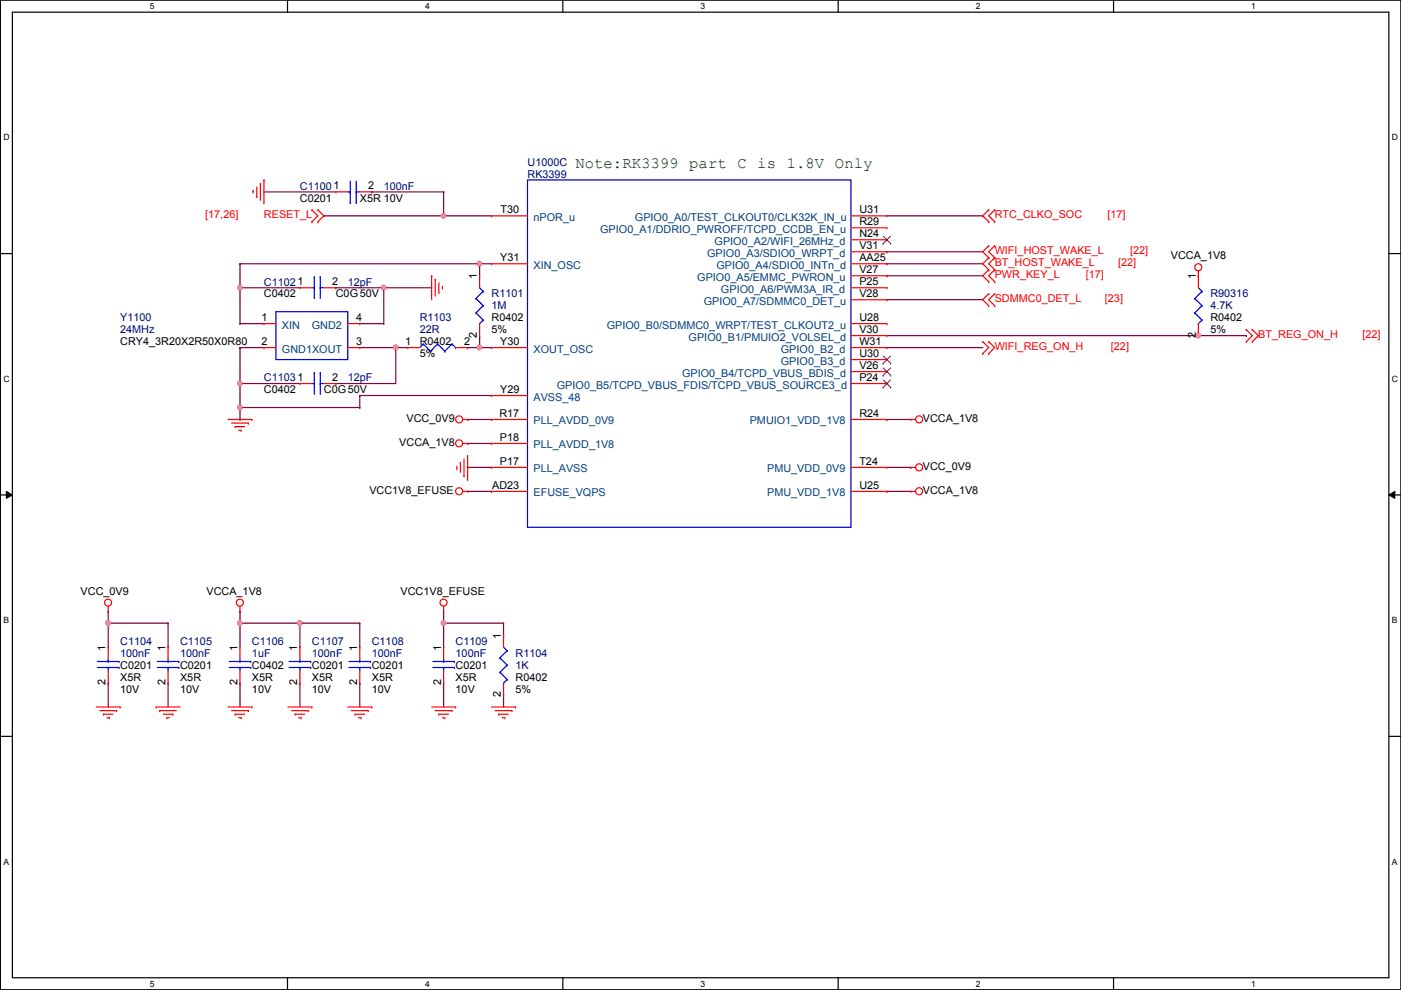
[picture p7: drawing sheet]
<svg xmlns="http://www.w3.org/2000/svg" width="297mm" height="210mm" viewBox="0 0 297 210" stroke-linecap="round" stroke-linejoin="round" font-family="sans-serif">
<path d="M.1 0h296.9v209.8h-296.9zM2.6 2.6h291.9v204.7h-291.9z" fill="none" stroke="#000" stroke-width=".25"/>
<g fill="#fff">
<path d="M31.8 .3h1v2h-1z"/>
<path d="M31.8 207.6h1v1.9h-1z"/>
</g>
<path d="M61 0v2.6M61 207.3v2.5" fill="none" stroke="#000" stroke-width=".25"/>
<g fill="#fff">
<path d="M90.1 .3h1v2h-1z"/>
<path d="M90.1 207.6h1v1.9h-1z"/>
</g>
<path d="M119.3 0v2.6M119.3 207.3v2.5" fill="none" stroke="#000" stroke-width=".25"/>
<g fill="#fff">
<path d="M148.5 .3h1v2h-1z"/>
<path d="M148.5 207.6h1v1.9h-1z"/>
</g>
<path d="M177.7 0v2.6M177.7 207.3v2.5" fill="none" stroke="#000" stroke-width=".25"/>
<g fill="#fff">
<path d="M206.9 .3h1v2h-1z"/>
<path d="M206.9 207.6h1v1.9h-1z"/>
</g>
<path d="M236.1 0v2.6M236.1 207.3v2.5" fill="none" stroke="#000" stroke-width=".25"/>
<g fill="#fff">
<path d="M265.3 .3h.9v2h-.9z"/>
<path d="M265.3 207.6h.9v1.9h-.9z"/>
<path d="M.7 28.2h1.3v1.9h-1.3z"/>
<path d="M295.1 28.2h1.3v1.9h-1.3z"/>
<path d="M.7 79.3h1.3v2h-1.3z"/>
<path d="M295.1 79.3h1.3v2h-1.3z"/>
</g>
<path d="M.1 53.8h2.5M294.5 53.8h2.5" fill="none" stroke="#000" stroke-width=".25"/>
<g fill="#fff">
<path d="M.7 130.5h1.2v2h-1.2z"/>
<path d="M295.1 130.5h1.2v2h-1.2z"/>
</g>
<path d="M.1 104.9h2.5M294.5 104.9h2.5" fill="none" stroke="#000" stroke-width=".25"/>
<path d="M1.4 104.2l1.2 .7-1.2 .8zM294.5 104.9l1.2-.7v1.5z" fill="#000"/>
<path d="M1.4 104.2l1.2 .7-1.2 .8zM294.5 104.9l1.2-.7v1.5z" fill="none" stroke="#000" stroke-width=".21"/>
<g fill="#fff">
<path d="M.7 181.7h1.2v2h-1.2z"/>
<path d="M295.1 181.7h1.2v2h-1.2z"/>
</g>
<path d="M.1 156.1h2.5M294.5 156.1h2.5" fill="none" stroke="#000" stroke-width=".25"/>
<path d="M68.7 45.8h.1M68.7 45.8h25.4M83.9 73.7h.1M83.9 73.7h2.5M101.7 71.2h.1M101.7 73.7h.1M101.7 71.2v2.5M101.7 73.7h2.5M22.9 129.6h.1M22.9 129.6v2.5M22.9 144.8h.1M22.9 144.8v5.1" fill="none" stroke="#800040" stroke-width=".25"/>
<circle cx="94" cy="45.7" r=".49" fill="#f0f"/>
<circle cx="94" cy="45.7" r=".49" fill="none" stroke="#f0f" stroke-width=".25"/>
<path d="M76.3 73.7h7.6M83.9 73.7h.1M99.1 99.1h.1M99.1 99.1h5.1" fill="none" stroke="#800040" stroke-width=".25"/>
<circle cx="83.9" cy="73.7" r=".49" fill="#f0f"/>
<circle cx="83.9" cy="73.7" r=".49" fill="none" stroke="#f0f" stroke-width=".25"/>
<path d="M50.9 55.9h.1M50.9 55.9h50.8M71.2 81.3h.1M71.2 81.3h12.7" fill="none" stroke="#800040" stroke-width=".25"/>
<circle cx="101.7" cy="55.9" r=".49" fill="#f0f"/>
<circle cx="101.7" cy="55.9" r=".49" fill="none" stroke="#f0f" stroke-width=".25"/>
<path d="M50.9 73.7h.1M50.9 73.7v7.6M83.9 73.7h.1M83.9 73.7v7.6M50.9 81.3h.1M50.9 81.3h12.7" fill="none" stroke="#800040" stroke-width=".25"/>
<circle cx="50.9" cy="81.3" r=".49" fill="#f0f"/>
<circle cx="50.9" cy="81.3" r=".49" fill="none" stroke="#f0f" stroke-width=".25"/>
<path d="M50.9 61h.1M50.9 61v7.6M99.1 73.7h.1M99.1 73.7h2.6" fill="none" stroke="#800040" stroke-width=".25"/>
<circle cx="101.7" cy="73.7" r=".49" fill="#f0f"/>
<circle cx="101.7" cy="73.7" r=".49" fill="none" stroke="#f0f" stroke-width=".25"/>
<path d="M50.9 55.9h.1M50.9 55.9v5.1M50.9 61h.1M50.9 61h12.7" fill="none" stroke="#800040" stroke-width=".25"/>
<circle cx="50.9" cy="61" r=".49" fill="#f0f"/>
<circle cx="50.9" cy="61" r=".49" fill="none" stroke="#f0f" stroke-width=".25"/>
<path d="M71.2 61h.1M71.2 61h10.2" fill="none" stroke="#800040" stroke-width=".25"/>
<circle cx="81.3" cy="61" r=".49" fill="#f0f"/>
<circle cx="81.3" cy="61" r=".49" fill="none" stroke="#f0f" stroke-width=".25"/>
<g fill="none" stroke="#800040" stroke-width=".25">
<path d="M56 40.7h.1M56 40.7h15.2M78.8 40.7h.1M78.8 40.7h15.3M94.1 40.7h.1M94.1 45.8h.1M94.1 45.8h10.1M94.1 40.7v5.1M101.7 55.9h.1M101.7 55.9v2.6M101.7 55.9h2.5M188 53.4h.1"/>
<path d="M188 55.9h.1M188 58.5h.1M188 55.9h20.4M188 53.4h20.4M188 45.8h20.4M188 58.5h20.4M208.4 45.8h.1M50.9 73.7h.1M50.9 68.6h.1M50.9 73.7h5.1M50.9 68.6h5.1M76.3 68.6h5.1"/>
<path d="M81.4 61h.1M81.4 68.6h.1M81.4 61h10.1M81.4 61v7.6M188 63.5h.1M188 73.7h.1M188 63.5h20.4M188 73.7h20.4M188 71.2h66.1M254.1 71.2h.1M50.9 86.4h.1M50.9 81.3v5.1"/>
<path d="M99.1 94h.1M99.1 88.9h.1M99.1 94h5.1M99.1 88.9h5.1M188 88.9h.1M188 99.1h5.1M188 88.9h5.1M193.1 99.1h.1M99.1 104.2h5.1M104.2 104.2h.1M188 104.2h.1M188 104.2h5.1"/>
</g>
<circle cx="254.1" cy="71.1" r=".49" fill="#f0f"/>
<circle cx="254.1" cy="71.1" r=".49" fill="none" stroke="#f0f" stroke-width=".25"/>
<path d="M94.1 129.6h.1M94.1 132.1h.1M94.1 129.6v7.6M94.1 132.1h12.7M94.1 144.8h.1M94.1 144.8v5.1" fill="none" stroke="#800040" stroke-width=".25"/>
<circle cx="94" cy="132.1" r=".49" fill="#f0f"/>
<circle cx="94" cy="132.1" r=".49" fill="none" stroke="#f0f" stroke-width=".25"/>
<path d="M50.9 86.4h.1M50.9 86.4h25.4M76.3 83.9h.1M76.3 86.4h.1M76.3 83.9h27.9M76.3 83.9v2.5M106.8 132.1h.1M106.8 132.1v2.6M106.8 147.4h.1M106.8 147.4v2.5" fill="none" stroke="#800040" stroke-width=".25"/>
<circle cx="50.9" cy="86.4" r=".49" fill="#f0f"/>
<circle cx="50.9" cy="86.4" r=".49" fill="none" stroke="#f0f" stroke-width=".25"/>
<path d="M50.9 88.9h.1M50.9 86.4v2.5M63.6 132.1h.1M63.6 132.1v5.1M76.3 132.1h.1M76.3 132.1v5.1M76.3 144.8h.1M76.3 144.8v5.1" fill="none" stroke="#800040" stroke-width=".25"/>
<circle cx="63.6" cy="132.1" r=".49" fill="#f0f"/>
<circle cx="63.6" cy="132.1" r=".49" fill="none" stroke="#f0f" stroke-width=".25"/>
<path d="M50.9 129.6h.1M50.9 132.1h.1M50.9 132.1h25.4M50.9 129.6v7.6M63.6 132.1h.1M50.9 144.8h.1M50.9 144.8v5.1M63.6 144.8h.1M63.6 144.8v5.1" fill="none" stroke="#800040" stroke-width=".25"/>
<circle cx="50.9" cy="132.1" r=".49" fill="#f0f"/>
<circle cx="50.9" cy="132.1" r=".49" fill="none" stroke="#f0f" stroke-width=".25"/>
<path d="M22.9 132.1h.1M22.9 132.1h12.7M22.9 132.1v5.1M35.6 132.1h.1M35.6 132.1v5.1M35.6 144.8h.1M35.6 144.8v5.1" fill="none" stroke="#800040" stroke-width=".25"/>
<circle cx="22.9" cy="132.1" r=".49" fill="#f0f"/>
<circle cx="22.9" cy="132.1" r=".49" fill="none" stroke="#f0f" stroke-width=".25"/>
<path d="M254.1 71.2h10.1M264.2 71.2h.1" fill="none" stroke="#800040" stroke-width=".25"/>
<g fill="none" stroke="#f00" stroke-width=".25">
<path d="M54.4 39.7v2M55.2 38.9h.1M55.2 38.9v3.6M56 38.1h.1M56 38.1v5.1M53.7 40.4h.1M53.7 40.4v.5M54.4 41.7h.1M66.1 44.5h.1M66.1 47h.1M66.1 44.5l1.3 1.3-1.3 1.2M67.4 47h.1"/>
<path d="M67.4 44.5h.1M67.4 44.5l1.3 1.3-1.3 1.2M71.2 40.7h.1M71.2 40.7h2.5M76.3 40.7h2.5M78.8 40.7h.1M91.5 58.5h.1M91.5 58.5v5M92.3 59.2h.1M92.3 59.2v3.6M93 60v2M101.7 58.5h.1"/>
<path d="M101.7 58.5v2.5M104.2 55.9h.1M104.2 45.8h.1M104.2 55.9h7.6M104.2 45.8h7.6M180.4 55.9h7.6M180.4 45.8h7.6M180.4 48.3h7.6M180.4 50.8h7.6M180.4 53.4h7.6M180.4 58.5h7.6M188 45.8h.1"/>
<path d="M188 48.3h.1M188 50.8h.1M188 55.9h.1M188 53.4h.1M188 58.5h.1M209.6 47h.1M209.6 44.5h.1M209.6 52.1h.1M209.6 54.7h.1M209.6 57.2h.1M209.6 59.7h.1M209.6 44.5l-1.2 1.3 1.2 1.2"/>
<path d="M209.6 52.1l-1.2 1.3 1.2 1.3M209.6 54.7l-1.2 1.2 1.2 1.3M209.6 57.2l-1.2 1.3 1.2 1.2M210.9 44.5h.1M210.9 47h.1M210.9 54.7h.1M210.9 52.1h.1M210.9 57.2h.1M210.9 59.7h.1M210.9 44.5l-1.3 1.3 1.3 1.2M210.9 52.1l-1.3 1.3 1.3 1.3M210.9 54.7l-1.3 1.2 1.3 1.3"/>
<path d="M210.9 57.2l-1.3 1.3 1.3 1.2M254.1 58.5h.1M254.1 57.4v3.6M56 68.6h.1M56 73.7h.1M56 73.7h2.5M56 68.6h2.5M63.6 61h.1M63.6 61h2.5M68.7 61h2.5M71.2 61h.1M73.7 73.7h2.6"/>
<path d="M73.7 68.6h2.6M76.3 73.7h.1M76.3 68.6h.1M86.4 73.7h.1M86.4 73.7h2.6M93 62h.1M93.8 60.7h.1M93.8 60.7v.6M96.6 73.7h2.5M99.1 73.7h.1M101.7 71.2h.1M101.7 68.6v2.6"/>
<path d="M104.2 73.7h.1M104.2 73.7h7.6M180.4 61h7.6M180.4 73.7h7.6M180.4 78.8h7.6M180.4 76.2h7.6M180.4 71.2h7.6M180.4 68.6h7.6M180.4 63.5h7.6M188 78.8h.1M188 76.2h.1M188 73.7h.1"/>
<path d="M188 71.2h.1M188 68.6h.1M188 63.5h.1M188 61h.1M208.4 75h.1M208.4 72.4h.1M208.4 72.4l1.2 1.3-1.2 1.3M209.6 64.8h.1M209.6 62.3h.1M209.6 75h.1M209.6 72.4h.1M209.6 62.3l-1.2 1.2 1.2 1.3"/>
<path d="M209.6 72.4l1.3 1.3-1.3 1.3M210.9 62.3h.1M210.9 64.8h.1M210.9 62.3l-1.3 1.2 1.3 1.3M254.1 71.2h.1M254.1 68.6v2.6M264.2 72.4h.1M264.2 69.9h.1M264.2 69.9l1.3 1.3-1.3 1.2M265.5 72.4h.1M265.5 69.9h.1M265.5 69.9l1.3 1.3-1.3 1.2"/>
<path d="M48.3 88.9h5.1M49.1 89.7h3.6M49.9 90.5h.1M49.9 90.5h2M50.6 91.2h.5M51.1 91.2h.1M52.7 89.7h.1M53.4 88.9h.1M63.6 81.3h.1M63.6 81.3h2.5M68.7 81.3h2.5M71.2 81.3h.1"/>
<path d="M96.9 99.4h.1M96.9 98.8v.6M97.6 98.1h.1M97.6 98.1v2M98.1 94h1M98.1 88.9h1M98.4 97.3v3.6M99.1 94h.1M99.1 88.9h.1M99.1 96.6v5M104.2 99.1h.1M104.2 88.9h.1"/>
<path d="M104.2 94h.1M104.2 83.9h.1M104.2 94h7.6M104.2 88.9h7.6M104.2 99.1h7.6M104.2 83.9h7.6M180.4 88.9h7.6M180.4 99.1h7.6M180.4 81.3h7.6M188 81.3h.1M188 88.9h.1M188 99.1h.1"/>
<path d="M193.1 88.9h.1M193.1 99.1h.1M193.1 88.9h1M193.1 99.1h1M98.1 104.2h1M98.4 100.9h.1M99.1 101.6h.1M99.1 104.2h.1M104.2 104.2h.1M104.2 104.2h7.6M180.4 104.2h7.6M188 104.2h.1"/>
<path d="M193.1 104.2h.1M193.1 104.2h1M22.9 129.6h.1M22.9 137.2h.1M22.9 128.6v1M22.9 137.2v2.5M35.6 137.2h.1M35.6 137.2v2.5M50.9 129.6h.1M50.9 137.2h.1M50.9 128.6v1M50.9 137.2v2.5"/>
<path d="M63.6 137.2h.1M63.6 137.2v2.5M76.3 137.2h.1M76.3 137.2v2.5M94.1 129.6h.1M94.1 137.2h.1M94.1 128.6v1M94.1 137.2v2.5M106.8 134.7h.1M106.8 134.7v2.5M20.4 149.9h5.1M21.2 150.7h3.5"/>
<path d="M21.9 151.4h.1M21.9 151.4h2.1M22.7 152.2h.5M22.9 144.8h.1M22.9 142.3v2.5M23.2 152.2h.1M24.7 150.7h.1M25.5 149.9h.1M33.1 149.9h.1M33.1 149.9h5.1M33.9 150.7h.1M33.9 150.7h3.5"/>
<path d="M34.6 151.4h2.1M35.4 152.2h.1M35.4 152.2h.5M35.6 144.8h.1M35.6 142.3v2.5M36.7 151.4h.1M48.3 149.9h5.1M49.1 150.7h3.6M49.9 151.4h.1M49.9 151.4h2M50.6 152.2h.5M50.9 144.8h.1"/>
<path d="M50.9 142.3v2.5M51.1 152.2h.1M52.7 150.7h.1M53.4 149.9h.1M61 149.9h5.1M61.8 150.7h3.6M62.6 151.4h.1M62.6 151.4h2M63.3 152.2h.5M63.6 144.8h.1M63.6 142.3v2.5M63.8 152.2h.1"/>
<path d="M65.4 150.7h.1M66.1 149.9h.1M73.7 149.9h5.1M74.5 150.7h3.6M75.3 151.4h.1M75.3 151.4h2M76 152.2h.5M76.3 144.8h.1M76.3 142.3v2.5M76.5 152.2h.1M78.1 150.7h.1M78.8 149.9h.1"/>
<path d="M91.5 149.9h5.1M92.3 150.7h3.5M93 151.4h.1M93 151.4h2.1M93.8 152.2h.5M94.1 144.8h.1M94.1 142.3v2.5M94.3 152.2h.1M95.8 150.7h.1M96.6 149.9h.1M104.2 149.9h5.1M105 150.7h3.5"/>
<path d="M105.7 151.4h.1M105.7 151.4h2.1M106.5 152.2h.5M106.8 147.4h.1M106.8 144.8v2.6M107 152.2h.1M108.5 150.7h.1M109.3 149.9h.1"/>
<circle cx="254.1" cy="56.7" r=".75"/>
<circle cx="97.3" cy="88.9" r=".75"/>
<circle cx="97.3" cy="94" r=".75"/>
<circle cx="194.9" cy="88.9" r=".75"/>
<circle cx="194.9" cy="99.1" r=".75"/>
<circle cx="97.3" cy="104.2" r=".75"/>
<circle cx="194.9" cy="104.2" r=".75"/>
<circle cx="22.9" cy="127.8" r=".75"/>
<circle cx="50.9" cy="127.8" r=".75"/>
<circle cx="94" cy="127.8" r=".75"/>
</g>
<g fill="none" stroke="#00f" stroke-width=".25">
<path d="M74.2 38.4v4.6M75.5 38.4v4.6M111.8 38.1h68.6v73.7h-68.6zM66.6 58.7h.1M66.6 58.7v4.6M67.9 58.7h.1M67.9 58.7v4.6M73.7 40.7h.5M74.2 40.7h.1M74.2 43h.1M75.5 43h.1M75.5 40.7h.1"/>
<path d="M75.5 40.7h.8M58.5 66.1h15.2v10.1h-15.2zM66.1 61h.5M66.6 61h.1M66.6 79h.1M66.6 79v4.6M67.9 61h.1M67.9 79h.1M67.9 61h.8M67.9 79v4.6M89.7 72.9h.1M89.7 72.9l-.7 .8"/>
<path d="M89.7 72.9l1.6 1.6M91.3 74.5h.1M92.8 72.9h.1M92.8 72.9l-1.5 1.6M92.8 72.9l1.5 1.6M94.3 74.5h.1M95.8 72.9h.1M95.8 72.9l-1.5 1.6M95.8 72.9l.8 .8M96.6 73.7h.1M100.9 63.3h.1M100.9 66.3h.1"/>
<path d="M100.9 63.3l1.5 1.5M100.9 66.3l1.5 1.6M101.7 68.6h.1M101.7 61l.7 .8M102.4 61.8h.1M102.4 64.8h.1M102.4 67.9h.1M102.4 61.8l-1.5 1.5M102.4 64.8l-1.5 1.5M102.4 67.9l-.7 .7M253.3 63.3h.1M253.3 66.3h.1"/>
<path d="M253.3 63.3l1.5 1.5M253.3 66.3l1.5 1.6M254.1 68.6h.1M254.1 61l.7 .8M254.8 61.8h.1M254.8 64.8h.1M254.8 67.9h.1M254.8 61.8l-1.5 1.5M254.8 64.8l-1.5 1.5M254.8 67.9l-.7 .7M66.1 81.3h.5M66.6 81.3h.1"/>
<path d="M67.9 81.3h.1M67.9 81.3h.8M22.9 139.7v.6M35.6 139.7v.6M50.9 139.7v.6M63.6 139.7v.6M76.3 139.7v.6M94.1 139.7v.6M106 139.5h.1M106 139.5l1.5 1.5M106.8 137.2l.7 .8M107.5 138h.1"/>
<path d="M107.5 138l-1.5 1.5M20.7 141.5h4.5M20.7 140.3h4.5M22.9 140.3h.1M22.9 141.5h.1M22.9 141.5v.8M25.2 141.5h.1M25.2 140.3h.1M33.4 141.5h4.5M33.4 140.3h4.5M35.6 140.3h.1M35.6 141.5h.1"/>
<path d="M35.6 141.5v.8M37.9 141.5h.1M37.9 140.3h.1M48.6 141.5h4.6M48.6 140.3h4.6M50.9 140.3h.1M50.9 141.5h.1M50.9 141.5v.8M53.2 141.5h.1M53.2 140.3h.1M61.3 141.5h4.6M61.3 140.3h4.6"/>
<path d="M63.6 140.3h.1M63.6 141.5h.1M63.6 141.5v.8M65.9 141.5h.1M65.9 140.3h.1M74 141.5h4.6M74 140.3h4.6M76.3 140.3h.1M76.3 141.5h.1M76.3 141.5v.8M78.6 141.5h.1M78.6 140.3h.1"/>
<path d="M91.8 141.5h4.5M91.8 140.3h4.5M94.1 140.3h.1M94.1 141.5h.1M94.1 141.5v.8M96.3 141.5h.1M96.3 140.3h.1M106 142.5h.1M106 142.5l1.5 1.6M106.8 144.8h.1M107.5 141h.1M107.5 144.1h.1"/>
<path d="M107.5 141l-1.5 1.5M107.5 144.1l-.7 .7"/>
</g>
<g fill="none" stroke="#804000" stroke-width=".21">
<path d="M187.2 51.6h.1M187.3 50.1l1.5 1.5M188.8 50.1l-1.6 1.5M188.8 51.6h.1M187.2 79.6h.1M187.2 77h.1M187.3 78l1.5 1.6M187.3 75.5l1.5 1.5M188.8 78l-1.6 1.6M188.8 75.5l-1.6 1.5M188.8 79.6h.1M188.8 77h.1"/>
<path d="M187.2 82.1h.1M187.3 80.6l1.5 1.5M188.8 80.6l-1.6 1.5M188.8 82.1h.1"/>
</g>
<circle cx="94" cy="45.7" r=".49" fill="#f0f"/>
<circle cx="94" cy="45.7" r=".49" fill="none" stroke="#f0f" stroke-width=".25"/>
<circle cx="83.9" cy="73.7" r=".49" fill="#f0f"/>
<circle cx="83.9" cy="73.7" r=".49" fill="none" stroke="#f0f" stroke-width=".25"/>
<circle cx="101.7" cy="55.9" r=".49" fill="#f0f"/>
<circle cx="101.7" cy="55.9" r=".49" fill="none" stroke="#f0f" stroke-width=".25"/>
<circle cx="50.9" cy="81.3" r=".49" fill="#f0f"/>
<circle cx="50.9" cy="81.3" r=".49" fill="none" stroke="#f0f" stroke-width=".25"/>
<circle cx="101.7" cy="73.7" r=".49" fill="#f0f"/>
<circle cx="101.7" cy="73.7" r=".49" fill="none" stroke="#f0f" stroke-width=".25"/>
<circle cx="50.9" cy="61" r=".49" fill="#f0f"/>
<circle cx="50.9" cy="61" r=".49" fill="none" stroke="#f0f" stroke-width=".25"/>
<circle cx="81.3" cy="61" r=".49" fill="#f0f"/>
<circle cx="81.3" cy="61" r=".49" fill="none" stroke="#f0f" stroke-width=".25"/>
<circle cx="254.1" cy="71.1" r=".49" fill="#f0f"/>
<circle cx="254.1" cy="71.1" r=".49" fill="none" stroke="#f0f" stroke-width=".25"/>
<circle cx="94" cy="132.1" r=".49" fill="#f0f"/>
<circle cx="94" cy="132.1" r=".49" fill="none" stroke="#f0f" stroke-width=".25"/>
<circle cx="50.9" cy="86.4" r=".49" fill="#f0f"/>
<circle cx="50.9" cy="86.4" r=".49" fill="none" stroke="#f0f" stroke-width=".25"/>
<circle cx="63.6" cy="132.1" r=".49" fill="#f0f"/>
<circle cx="63.6" cy="132.1" r=".49" fill="none" stroke="#f0f" stroke-width=".25"/>
<circle cx="50.9" cy="132.1" r=".49" fill="#f0f"/>
<circle cx="50.9" cy="132.1" r=".49" fill="none" stroke="#f0f" stroke-width=".25"/>
<circle cx="22.9" cy="132.1" r=".49" fill="#f0f"/>
<circle cx="22.9" cy="132.1" r=".49" fill="none" stroke="#f0f" stroke-width=".25"/>
<text font-size="3.3" fill="#004000" x="122" y="35.7">Note:RK3399 part C is 1.8V Only</text>
<g font-size="2.3" fill="#000080">
<text x="111.8" y="35.1">U1000C</text>
<text x="63.6" y="40.2">C11001</text>
<text x="81.4" y="40.2">100nF</text>
<text x="111.8" y="37.7">RK3399</text>
<text x="56" y="60.5">C11021</text>
<text x="73.7" y="60.5">12pF</text>
<text x="104.2" y="63.1">R1101</text>
<text x="104.2" y="65.6">1M</text>
<text x="256.6" y="63.1">R90316</text>
<text x="256.6" y="65.6">4.7K</text>
<text x="25.5" y="68.2">Y1100</text>
<text x="25.5" y="70.7">24MHz</text>
<text x="89" y="68.2">R1103</text>
<text x="89" y="70.7">22R</text>
<text x="56" y="80.9">C11031</text>
<text x="73.7" y="80.9">12pF</text>
<text x="25.5" y="136.7">C1104</text>
<text x="38.2" y="136.7">C1105</text>
<text x="53.4" y="136.7">C1106</text>
<text x="66.1" y="136.7">C1107</text>
<text x="78.8" y="136.7">C1108</text>
<text x="96.6" y="136.7">C1109</text>
<text x="25.5" y="139.3">100nF</text>
<text x="38.2" y="139.3">100nF</text>
<text x="53.4" y="139.3">1uF</text>
<text x="66.1" y="139.3">100nF</text>
<text x="78.8" y="139.3">100nF</text>
<text x="96.6" y="139.3">100nF</text>
<text x="109.3" y="139.3">R1104</text>
<text x="109.3" y="141.8">1K</text>
</g>
<g font-size="2.3">
<text x="78.1" y="40.1">2</text>
<text x="63.6" y="42.8">C0201</text>
<text x="76.3" y="42.8">X5R 10V</text>
<text x="106.1" y="45.2">T30</text>
<text x="182.2" y="45.2">U31</text>
<text x="182.2" y="47.8">R29</text>
<text x="182.2" y="50.3">N24</text>
<text x="182.2" y="52.8">V31</text>
<text x="101.1" y="59.2" transform="rotate(-90 101.1 59.2)">1</text>
<text x="106" y="55.4">Y31</text>
<text x="182.2" y="55.4">AA25</text>
<text x="182.2" y="57.9">V27</text>
<text x="248.2" y="54.9">VCCA_1V8</text>
<text x="253.5" y="59.2" transform="rotate(-90 253.5 59.2)">1</text>
<text x="56" y="63.1">C0402</text>
<text x="70.4" y="60.5">2</text>
<text x="71.2" y="63.1">C0G50V</text>
<text x="182.2" y="63">V28</text>
<text x="182.2" y="60.5">P25</text>
<text x="55.5" y="68.1">1</text>
<text x="75.5" y="68.1">4</text>
<text x="101.1" y="71.7" transform="rotate(-90 101.1 71.7)">2</text>
<text x="104.2" y="68.2">R0402</text>
<text x="104.2" y="70.7">5%</text>
<text x="182.2" y="70.6">V30</text>
<text x="182.2" y="68.1">U28</text>
<text x="253.5" y="71.7" transform="rotate(-90 253.5 71.7)">2</text>
<text x="256.6" y="68.2">R0402</text>
<text x="256.6" y="70.7">5%</text>
<text x="25.5" y="73.2">CRY4_3R20X2R50X0R80</text>
<text x="55.5" y="73.2">2</text>
<text x="75.5" y="73.2">3</text>
<text x="85.9" y="73.2">1</text>
<text x="89" y="73.2">R0402</text>
<text x="89" y="75.8">5%</text>
<text x="98.4" y="73.2">2</text>
<text x="106" y="73.2">Y30</text>
<text x="182.2" y="75.7">U30</text>
<text x="182.2" y="73.2">W31</text>
<text x="56" y="83.4">C0402</text>
<text x="68.7" y="83.4">C0G50V</text>
<text x="70.4" y="80.8">2</text>
<text x="106" y="83.3">Y29</text>
<text x="182.2" y="78.2">V26</text>
<text x="182.2" y="80.8">P24</text>
<text x="86.2" y="89.5">VCC_0V9</text>
<text x="105.9" y="88.4">R17</text>
<text x="182.2" y="88.4">R24</text>
<text x="195.7" y="89.5">VCCA_1V8</text>
<text x="84.7" y="94.6">VCCA_1V8</text>
<text x="106" y="93.5">P18</text>
<text x="106" y="98.6">P17</text>
<text x="182.2" y="98.6">T24</text>
<text x="195.7" y="99.7">VCC_0V9</text>
<text x="78.3" y="104.7">VCC1V8_EFUSE</text>
<text x="104.3" y="103.6">AD23</text>
<text x="182.2" y="103.6">U25</text>
<text x="195.7" y="104.7">VCCA_1V8</text>
<text x="17.1" y="126.1">VCC_0V9</text>
<text x="43.8" y="126.1">VCCA_1V8</text>
<text x="84.9" y="126.1">VCC1V8_EFUSE</text>
<text x="22.4" y="138" transform="rotate(-90 22.4 138)">1</text>
<text x="35.1" y="138" transform="rotate(-90 35.1 138)">1</text>
<text x="50.3" y="138" transform="rotate(-90 50.3 138)">1</text>
<text x="63" y="138" transform="rotate(-90 63 138)">1</text>
<text x="75.7" y="138" transform="rotate(-90 75.7 138)">1</text>
<text x="93.5" y="138" transform="rotate(-90 93.5 138)">1</text>
<text x="106.2" y="135.4" transform="rotate(-90 106.2 135.4)">1</text>
<text x="25.5" y="141.8">C0201</text>
<text x="38.2" y="141.8">C0201</text>
<text x="53.4" y="141.8">C0402</text>
<text x="66.1" y="141.8">C0201</text>
<text x="78.8" y="141.8">C0201</text>
<text x="96.6" y="141.8">C0201</text>
<text x="22.4" y="145.3" transform="rotate(-90 22.4 145.3)">2</text>
<text x="25.5" y="144.4">X5R</text>
<text x="25.5" y="146.9">10V</text>
<text x="35.1" y="145.3" transform="rotate(-90 35.1 145.3)">2</text>
<text x="38.2" y="144.4">X5R</text>
<text x="38.2" y="146.9">10V</text>
<text x="50.3" y="145.3" transform="rotate(-90 50.3 145.3)">2</text>
<text x="53.4" y="144.4">X5R</text>
<text x="53.4" y="146.9">10V</text>
<text x="63" y="145.3" transform="rotate(-90 63 145.3)">2</text>
<text x="66.1" y="144.4">X5R</text>
<text x="66.1" y="146.9">10V</text>
<text x="75.7" y="145.3" transform="rotate(-90 75.7 145.3)">2</text>
<text x="78.8" y="144.4">X5R</text>
<text x="78.8" y="146.9">10V</text>
<text x="93.5" y="145.3" transform="rotate(-90 93.5 145.3)">2</text>
<text x="96.6" y="144.4">X5R</text>
<text x="96.6" y="146.9">10V</text>
<text x="106.2" y="147.9" transform="rotate(-90 106.2 147.9)">2</text>
<text x="109.3" y="144.4">R0402</text>
<text x="109.3" y="146.9">5%</text>
</g>
<g font-size="2.3" fill="#f00">
<text x="43.5" y="46.3">[17,26]</text>
<text x="56" y="46.3">RESET_L</text>
<text x="210.9" y="46.3">RTC_CLKO_SOC</text>
<text x="234.8" y="46.3">[17]</text>
<text x="210.9" y="53.9">WIFI_HOST_WAKE_L</text>
<text x="239.6" y="53.9">[22]</text>
<text x="210.9" y="56.5">BT_HOST_WAKE_L</text>
<text x="210.9" y="59">PWR_KEY_L</text>
<text x="230.2" y="59">[17]</text>
<text x="237.1" y="56.5">[22]</text>
<text x="210.9" y="64.1">SDMMC0_DET_L</text>
<text x="234.3" y="64.1">[23]</text>
<text x="266.8" y="71.7">BT_REG_ON_H</text>
<text x="288.9" y="71.7">[22]</text>
<text x="210.9" y="74.3">WIFI_REG_ON_H</text>
<text x="235.5" y="74.3">[22]</text>
</g>
<g font-size="2.3" fill="#004080">
<text x="113.1" y="46.8">nPOR_u</text>
<text x="134.6" y="46.8">GPIO0_A0/TEST_CLKOUT0/CLK32K_IN_u</text>
<text x="127.3" y="49.4">GPIO0_A1/DDRIO_PWROFF/TCPD_CCDB_EN_u</text>
<text x="151.5" y="51.9">GPIO0_A2/WIFI_26MHz_d</text>
<text x="113.1" y="57">XIN_OSC</text>
<text x="147.8" y="59.5">GPIO0_A5/EMMC_PWRON_u</text>
<text x="149.9" y="54.4">GPIO0_A3/SDIO0_WRPT_d</text>
<text x="151.9" y="57">GPIO0_A4/SDIO0_INTn_d</text>
<text x="149.2" y="64.6">GPIO0_A7/SDMMC0_DET_u</text>
<text x="152.9" y="62.1">GPIO0_A6/PWM3A_IR_d</text>
<text x="59.8" y="69.7">XIN</text>
<text x="66.1" y="69.7">GND2</text>
<text x="128.6" y="69.7">GPIO0_B0/SDMMC0_WRPT/TEST_CLKOUT2_u</text>
<text x="59.8" y="74.8">GND1XOUT</text>
<text x="113.1" y="74.8">XOUT_OSC</text>
<text x="146" y="72.2">GPIO0_B1/PMUIO2_VOLSEL_d</text>
<text x="165.6" y="77.3">GPIO0_B3_d</text>
<text x="165.6" y="74.8">GPIO0_B2_d</text>
<text x="118.1" y="82.4">GPIO0_B5/TCPD_VBUS_FDIS/TCPD_VBUS_SOURCE3_d</text>
<text x="144.6" y="79.8">GPIO0_B4/TCPD_VBUS_BDIS_d</text>
<text x="113.1" y="84.9">AVSS_48</text>
<text x="113.1" y="90">PLL_AVDD_0V9</text>
<text x="113.1" y="95.1">PLL_AVDD_1V8</text>
<text x="159" y="90">PMUIO1_VDD_1V8</text>
<text x="113.1" y="100.2">PLL_AVSS</text>
<text x="162.6" y="100.2">PMU_VDD_0V9</text>
<text x="113.1" y="105.2">EFUSE_VQPS</text>
<text x="162.6" y="105.2">PMU_VDD_1V8</text>
</g>
<g font-size="1.8">
<text x="31.8" y="1.9">5</text>
<text x="90.1" y="1.9">4</text>
<text x="148.5" y="1.9">3</text>
<text x="206.9" y="1.9">2</text>
<text x="265.3" y="1.9">1</text>
<text x=".7" y="29.8">D</text>
<text x="295.1" y="29.8">D</text>
<text x=".7" y="80.9">C</text>
<text x="295.1" y="80.9">C</text>
<text x=".7" y="132.1">B</text>
<text x="295.1" y="132.1">B</text>
<text x=".7" y="183.3">A</text>
<text x="295.1" y="183.3">A</text>
<text x="31.8" y="209.2">5</text>
<text x="90.1" y="209.2">4</text>
<text x="148.5" y="209.2">3</text>
<text x="206.9" y="209.2">2</text>
<text x="265.3" y="209.2">1</text>
</g>
</svg>
